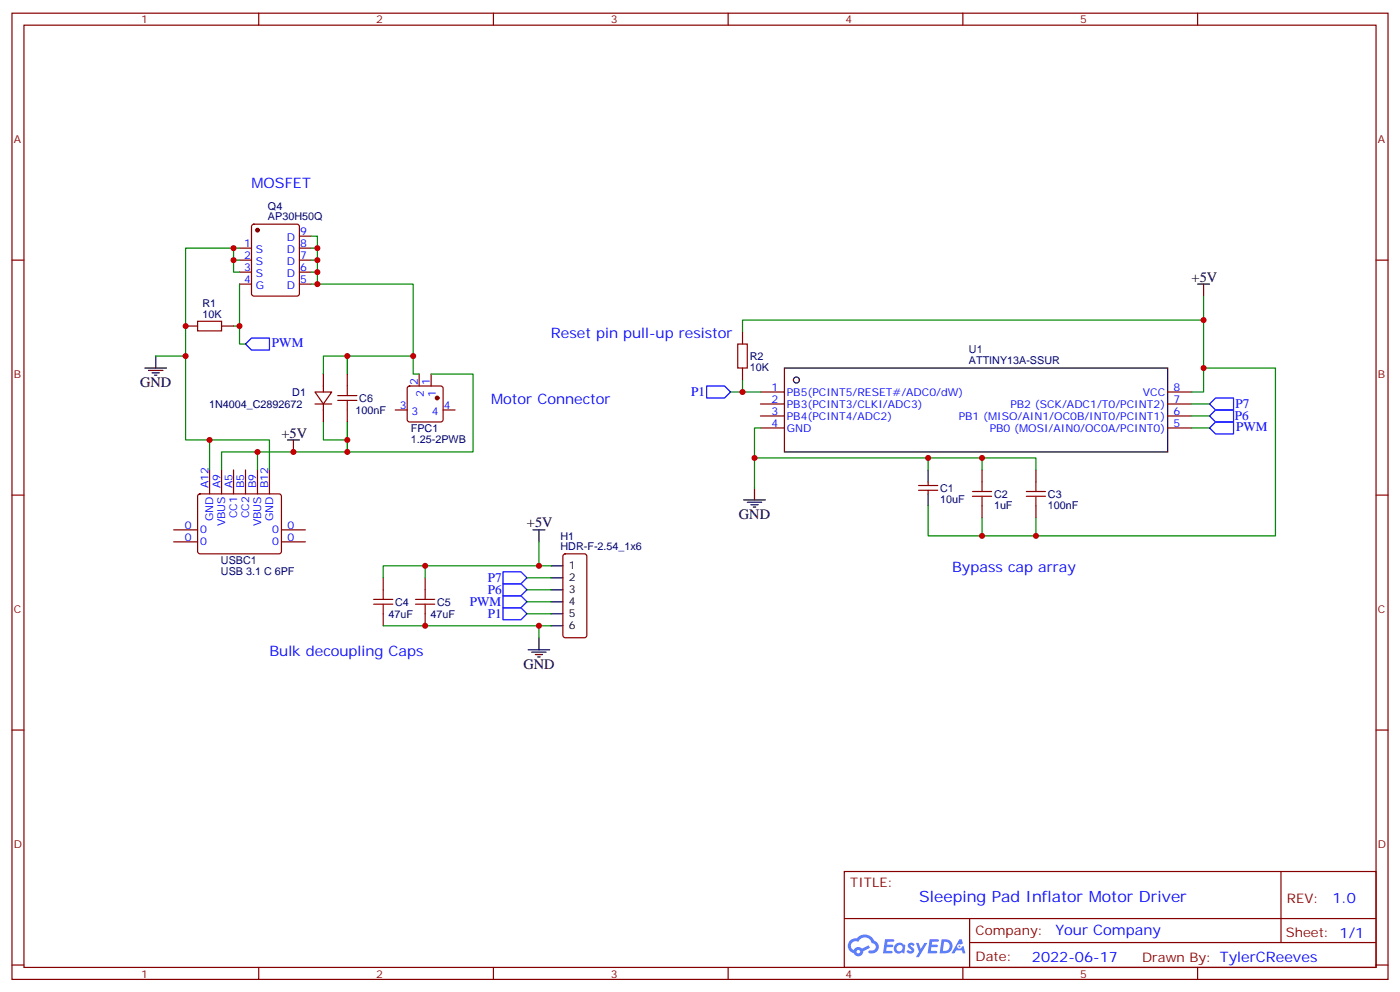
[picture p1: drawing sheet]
<svg xmlns="http://www.w3.org/2000/svg" width="412mm" height="292mm" viewBox="0 0 412 292" stroke-linecap="round" stroke-linejoin="round" font-family="sans-serif">
<g fill="none" stroke="#870000" stroke-width=".35">
<path d="M3.5 3.9h405.4v284.3h-405.4zM7.1 7.4h398.2v277.3h-398.2zM76.2 3.9v3.5M145.3 3.9v3.5M214.5 3.9v3.5M283.6 3.9v3.5M352.8 3.9v3.5M3.5 76.6h3.6M405.3 76.6h3.6M3.5 145.7h3.6M405.3 145.7h3.6M3.5 214.8h3.6"/>
<path d="M405.3 214.8h3.6M248.7 256.5h156.6v28.2h-156.6zM377.3 256.5v20.9M248.7 270.3h156.5M285.6 277.4h119.6M285.6 270.3v14.1M3.5 284h3.6M76.2 284.7v3.5M145.3 284.7v3.5M214.5 284.7v3.5M283.6 284.7v3.5M352.8 284.7v3.5"/>
<path d="M405.3 284h3.6"/>
</g>
<g fill="#5487ff">
<path d="M267.7 277.6a1.22 1.22 0 0 1 1.7 .3l-.4 .6a.47 .47 0 0 0-.3-.4 .47 .47 0 0 0-.5 .2l.1 .2a1.14 1.14 0 0 1 .8 1.8 1.14 1.14 0 0 1-1.9-.1l-.2-.1 .5-.6 .7 .4a.29 .29 0 0 0 .3-.2 .29 .29 0 0 0-.2-.3 1.04 1.04 0 0 1-.6-1.8z"/>
<path d="M260.7 276.4h2.4l.3 .2-.2 .5h-1.8l-.1 .9h1.5l.3 .4-.3 .3h-1.6l-.2 1.1 1.7 .1 .2 .3-.2 .3-2.6 .1z"/>
<path d="M273.8 276.4h2.4l.3 .2-.1 .5h-1.8l-.2 .9h1.6l.3 .4-.4 .3h-1.6l-.1 1.1 1.7 .1 .2 .3-.2 .3h-2.6z"/>
<path d="M282.6 276.4h.7l.3 1.3-.6 .3a.69 .69 0 0 0-1 .2 .69 .69 0 0 0 .4 1 .69 .69 0 0 0 .9-.6l.5-.3 .6 2.2h-.8l-.2-.8h-1.8l-.5 .8h-.8z"/>
<path d="M269.8 277.5h.8l.6 1.8 1.1-1.8h.9l-2.6 4.2h-.8l.9-1.6z"/>
<path d="M277.4 276.4l-.6 4.2h1.3a2.11 2.11 0 0 0 2.5-2.2 2.11 2.11 0 0 0-2.5-2zM278.1 277.1a1.39 1.39 0 0 1 1.7 1.5 1.39 1.39 0 0 1-1.8 1.2h-.3z"/>
<path d="M263.7 278a1.54 1.54 0 0 0-.1 2.2 1.54 1.54 0 0 0 2.2 .1l.6 .3 .3-2.3-.2-.3h-.4a1.49 1.49 0 0 0-2.4 0zM264 279a.94 .94 0 0 1 1.8 0 .94 .94 0 0 1-1.8 0z"/>
<path d="M250.4 276.8a2.18 2.18 0 0 0 1.1 3.7 1.44 1.44 0 0 0 1.6 .9 1.44 1.44 0 0 0 1.2-1.5l2-1-.5-.7-1.9 1a1.47 1.47 0 0 0-2.4 .4 1.39 1.39 0 0 1-.7-1.9 1.39 1.39 0 0 1 2-.5 2.12 2.12 0 0 1 2.2-1.3 2.12 2.12 0 0 1 1.9 1.7 1.14 1.14 0 0 1 1.1 1.4 1.14 1.14 0 0 1-1.7 .7 .43 .43 0 0 0-.5 .4 .43 .43 0 0 0 .4 .5 1.98 1.98 0 0 0 2.5-1.3 1.98 1.98 0 0 0-1.2-2.5 3.1 3.1 0 0 0-5.3-.7l-.9 .1zM252.3 280.1a.55 .55 0 0 1 1.1 0 .55 .55 0 0 1-1.1 0z"/>
<circle cx="282.6" cy="278.5" r=".26"/>
</g>
<g fill="none" stroke="#870000" stroke-width=".35">
<path d="M70.6 73h3.5M70.6 76.6h3.5M74.3 66.2l.5-.2h12.7l.6 .4 .1 20-.5 .7h-12.9l-.7-.4v-20zM88.2 73h3.5M88.2 76.6h3.5M88.2 69.5h3.5M54.7 96h3.5M65.3 96h3.5M70.6 80.1h3.5M70.6 83.6h3.5M88.2 80.1h3.5M88.2 83.6h3.5"/>
<path d="M218.7 97.7v3.5M92.8 115.4h4.9l-2.5 3.5zM92.8 118.9h4.9M95.2 110.1v5.3M95.2 118.9v5.3M102.3 110.1v3.5M120.2 113.8l.4-.2h9.2l.5 .2 .2 .5v9.2l-.2 .5-.5 .2h-9.2l-.4-.3-.3-.4v-9.2zM123.5 110.1v3.5M127 110.1v3.5M218.7 108.3v3.5M224 118.9h7.1M224 115.4h7.1"/>
<path d="M344 118.9h7M344 115.4h7M61.7 138.3v7M65.3 138.3v7M68.8 138.3v7M72.3 138.3v7M75.8 138.3v7M79.4 138.3v7M102.3 120.6v3.6M116.4 120.6h3.5M130.5 120.6h3.6M224 122.4h7.1"/>
<path d="M224 125.9h7.1M289.3 138.3v3.5M305.2 138.3v3.5M344 122.4h7M344 125.9h7M51.2 155.9h7M51.2 159.5h7M58.4 145.6l.5-.3h23.3l.5 .3 .2 .4-.1 16.6-.6 .4-23.6-.1-.4-.6v-16.3zM82.9 155.9h7.1M82.9 159.5h7.1M270.6 144.3h5.6M270.6 142.9h5.6"/>
<path d="M273.4 141.8v1.1M273.4 144.3v1M289.3 148.9v3.5M305.2 148.9v3.5M112.9 170v3.6M125.2 170v3.6M166 163.2l.5-.2h5.7l.6 .4 .1 23.6-.5 .6-5.9 .1-.6-.5-.1-23.5zM112.9 180.6v3.5M125.2 180.6v3.5"/>
</g>
<g fill="#870000" stroke="#870000" stroke-width=".35">
<circle cx="128.8" cy="117.1" r=".53"/>
<circle cx="75.8" cy="67.7" r=".53"/>
</g>
<g fill="none" stroke="#000" stroke-width=".35">
<path d="M352.8 83.6h3.5M354.5 83.6v3.5M42.7 108.3h6.3M43.7 109h4.3M44.8 109.7h2.1M45.5 110.4h.7M45.9 104.8v3.5M231.1 108.3h112.9v24.7h-112.9zM84.7 129.5h3.5M86.4 129.5v3.5M273.4 138.3v3.5M157 155.9h3.5"/>
<path d="M158.7 155.9v3.6M219.1 147.1h6.3M220.1 147.8h4.3M221.2 148.5h2.1M221.9 149.2h.7M222.2 143.6v3.5M273.4 145.3v3.6M162.3 166.5h3.5M162.3 170h3.5M162.3 173.6h3.5M162.3 177.1h3.5M155.6 191.2h6.3"/>
<path d="M156.6 191.9h4.3M157.7 192.6h2.1M158.4 193.3h.7M158.7 187.7v3.5M162.3 180.6h3.5M162.3 184.1h3.5"/>
<circle cx="234.6" cy="111.8" r=".88"/>
</g>
<path d="M72.3 101.2l1.8-1.7h5.3v3.5h-5.3zM208.1 113.6h5.3l1.8 1.8-1.8 1.7h-5.3zM356.3 118.9l1.8-1.8h5.3v3.5h-5.3zM358.1 124.2h5.3v3.5h-5.3l-1.8-1.8zM358.1 120.6h5.3v3.6h-5.3l-1.8-1.8zM148.2 178.9h5.3l1.7 1.7-1.7 1.8h-5.3zM148.2 175.3h5.3l1.7 1.8-1.7 1.8h-5.3zM148.2 171.8h5.3l1.7 1.8-1.7 1.7h-5.3zM148.2 168.3h5.3l1.7 1.7-1.7 1.8h-5.3z" fill="none" stroke="#00f" stroke-width=".35"/>
<g fill="none" stroke="#008700" stroke-width=".35">
<path d="M68.8 73h-14.1v56.5h7M68.8 76.6h1.8M70.6 73h-1.8v7.1h1.8M91.7 69.5h1.8v14.1h-1.8M91.7 76.6h1.8M91.7 73h1.8M70.6 83.6v12.4h-1.8M70.6 96v5.2h1.7M91.7 80.1h1.8M93.5 83.6h28.2v21.2h-26.5v5.3M354.5 87.1v28.3h-3.5M354.5 94.2h-135.8v3.5"/>
<path d="M45.9 104.8h8.8M102.3 104.8v5.3M121.7 104.8v5.3h1.8M127 110.1h12.3v22.9h-37M215.2 115.4h8.8M218.7 111.8v3.6M351 118.9h5.3M354.5 108.3h21.2v49.4h-102.3v-8.8M61.7 138.3v-8.8h17.7v8.8M65.3 138.3v-5.3h10.5v5.3M95.2 124.2v5.3h7.1v3.5h-26.5M102.3 124.2v5.3"/>
<path d="M222.2 134.8h83v3.5M224 125.9h-1.8v17.7M273.4 134.8v3.5M289.3 134.8v3.5M351 122.4h5.3M351 125.9h5.3M158.7 159.5v7h3.6M289.3 152.4v5.3M305.2 152.4v5.3M125.2 166.5v3.5M155.2 177.1h7.1M155.2 173.6h7.1"/>
<path d="M155.2 170h7.1M158.7 166.5h-45.8v3.5M112.9 184.1h45.8M155.2 180.6h7.1M162.3 184.1h-3.6v3.6"/>
</g>
<g fill="none" stroke="#a10000" stroke-width=".35">
<path d="M58.2 94.5h7.1v2.9h-7.1zM99.5 117.8h5.6M99.5 116.4h5.6M102.3 113.6v2.8M102.3 117.8v2.8M217.3 101.2h2.8v7.1h-2.8zM286.5 146h5.6M286.5 144.6h5.6M289.3 141.8v2.8M289.3 146v2.9M302.3 146h5.7M302.3 144.6h5.7"/>
<path d="M305.2 141.8v2.8M305.2 146v2.9M110.1 177.8h5.6M110.1 176.4h5.6M112.9 173.6v2.8M112.9 177.8v2.8M122.4 177.8h5.7M122.4 176.4h5.7M125.2 173.6v2.8M125.2 177.8v2.8"/>
</g>
<g fill="#c00">
<circle cx="68.8" cy="76.6" r=".88"/>
<circle cx="93.5" cy="80.1" r=".88"/>
<circle cx="93.5" cy="76.6" r=".88"/>
<circle cx="93.5" cy="73" r=".88"/>
<circle cx="93.5" cy="83.6" r=".88"/>
<circle cx="75.8" cy="133" r=".88"/>
<circle cx="68.8" cy="73" r=".88"/>
<circle cx="61.7" cy="129.5" r=".88"/>
<circle cx="54.7" cy="104.8" r=".88"/>
<circle cx="70.6" cy="96" r=".88"/>
<circle cx="218.7" cy="115.4" r=".88"/>
<circle cx="354.5" cy="94.2" r=".88"/>
<circle cx="222.3" cy="134.8" r=".88"/>
<circle cx="273.4" cy="134.8" r=".88"/>
<circle cx="289.3" cy="134.8" r=".88"/>
<circle cx="354.5" cy="108.3" r=".88"/>
<circle cx="289.3" cy="157.7" r=".88"/>
<circle cx="305.2" cy="157.7" r=".88"/>
<circle cx="158.8" cy="184.1" r=".88"/>
<circle cx="158.8" cy="166.5" r=".88"/>
<circle cx="125.2" cy="184.1" r=".88"/>
<circle cx="125.2" cy="166.5" r=".88"/>
<circle cx="54.7" cy="96" r=".88"/>
<circle cx="86.4" cy="133" r=".88"/>
<circle cx="102.3" cy="104.8" r=".88"/>
<circle cx="102.3" cy="129.5" r=".88"/>
<circle cx="121.7" cy="104.8" r=".88"/>
<circle cx="102.3" cy="133" r=".88"/>
</g>
<text font-size="4.6" fill="#00f" x="270.8" y="265.5">Sleeping Pad Inflator Motor Driver</text>
<g font-size="4.2" fill="#00f">
<text x="74.1" y="55.4">MOSFET</text>
<text x="162.3" y="99.5">Reset pin pull-up resistor</text>
<text x="144.6" y="118.9">Motor Connector</text>
<text x="280.5" y="168.3">Bypass cap array</text>
<text x="79.4" y="193">Bulk decoupling Caps</text>
<text x="392.5" y="265.7">1.0</text>
<text x="310.9" y="275.3">Your Company</text>
<text x="304" y="283.1">2022-06-17</text>
</g>
<g font-size="4.2">
<text x="351" y="82.9">+5V</text>
<text x="41.3" y="113.9">GND</text>
<text x="82.9" y="128.8">+5V</text>
<text x="155.2" y="155.2">+5V</text>
<text x="217.7" y="152.8">GND</text>
<text x="154.2" y="196.8">GND</text>
</g>
<g font-size="3.9" fill="#00f">
<text x="80.1" y="102.1">PWM</text>
<text x="203.6" y="116.7">P1</text>
<text x="363.8" y="123.7">P6</text>
<text x="363.9" y="120.2">P7</text>
<text x="364.1" y="126.8">PWM</text>
<text x="143.7" y="171.3">P7</text>
<text x="138.4" y="178.4">PWM</text>
<text x="143.7" y="174.9">P6</text>
<text x="143.7" y="181.9">P1</text>
</g>
<g font-size="3.9" fill="#800">
<text x="250.5" y="261.1">TITLE:</text>
<text x="379.1" y="265.7">REV:</text>
<text x="287.4" y="275.3">Company:</text>
<text x="378.7" y="275.9">Sheet: 1/1</text>
<text x="287.4" y="282.9">Date:</text>
<text x="336.4" y="283">Drawn By: TylerCReeves</text>
</g>
<g font-size="3.2" fill="#800">
<text x="41.6" y="6.9">1</text>
<text x="110.8" y="6.9">2</text>
<text x="179.9" y="6.9">3</text>
<text x="249.1" y="6.9">4</text>
<text x="318.2" y="6.9">5</text>
<text x="4.1" y="42">A</text>
<text x="405.9" y="42">A</text>
<text x="4.1" y="111.1">B</text>
<text x="405.9" y="111.1">B</text>
<text x="4.1" y="180.3">C</text>
<text x="405.9" y="180.3">C</text>
<text x="4.1" y="249.4">D</text>
<text x="405.9" y="249.4">D</text>
<text x="41.6" y="287.7">1</text>
<text x="110.8" y="287.7">2</text>
<text x="179.9" y="287.7">3</text>
<text x="249.1" y="287.7">4</text>
<text x="318.2" y="287.7">5</text>
</g>
<g font-size="3.2" fill="#000080">
<text x="78.9" y="64.9">AP30H50Q</text>
<text x="78.9" y="61.8">Q4</text>
<text x="59.6" y="93.5">10K</text>
<text x="59.6" y="90.4">R1</text>
<text x="220.8" y="106">R2</text>
<text x="285.4" y="107.2">ATTINY13A-SSUR</text>
<text x="285.4" y="104">U1</text>
<text x="220.8" y="109.1">10K</text>
<text x="86.1" y="116.5">D1</text>
<text x="105.8" y="118.4">C6</text>
<text x="61.6" y="120">1N4004_C2892672</text>
<text x="104.7" y="121.8">100nF</text>
<text x="121" y="130.3">1.25-2PWB</text>
<text x="121" y="127.2">FPC1</text>
<text x="276.9" y="147.9">10uF</text>
<text x="276.9" y="144.7">C1</text>
<text x="292.8" y="149.7">1uF</text>
<text x="292.8" y="146.5">C2</text>
<text x="308.7" y="149.6">100nF</text>
<text x="308.7" y="146.6">C3</text>
<text x="165.1" y="161.9">HDR-F-2.54_1x6</text>
<text x="165.1" y="158.9">H1</text>
<text x="65.1" y="166.1">USBC1</text>
<text x="65.1" y="169.3">USB 3.1 C 6PF</text>
<text x="116.4" y="178.3">C4</text>
<text x="128.8" y="178.3">C5</text>
<text x="114.4" y="181.8">47uF</text>
<text x="126.8" y="181.8">47uF</text>
</g>
<g font-size="3.2" fill="#00f">
<text x="84.4" y="70.9">D</text>
<text x="88.4" y="69.1">9</text>
<text x="71.9" y="72.7">1</text>
<text x="71.9" y="76.2">2</text>
<text x="75.4" y="74.4">S</text>
<text x="75.4" y="78">S</text>
<text x="84.4" y="78">D</text>
<text x="84.4" y="74.4">D</text>
<text x="88.4" y="76.2">7</text>
<text x="88.4" y="72.7">8</text>
<text x="71.9" y="79.7">3</text>
<text x="71.9" y="83.3">4</text>
<text x="75.4" y="81.5">S</text>
<text x="84.4" y="81.5">D</text>
<text x="88.4" y="83.3">5</text>
<text x="88.4" y="79.7">6</text>
<text x="75.4" y="85">G</text>
<text x="84.4" y="85">D</text>
<text x="123.1" y="113.4" transform="rotate(-90 123.1 113.4)">2</text>
<text x="126.6" y="113.4" transform="rotate(-90 126.6 113.4)">1</text>
<text x="124.9" y="116.9" transform="rotate(-90 124.9 116.9)">2</text>
<text x="128.4" y="116.9" transform="rotate(-90 128.4 116.9)">1</text>
<text x="227.3" y="115">1</text>
<text x="227.3" y="118.5">2</text>
<text x="231.8" y="116.4">PB5(PCINT5/RESET#/ADC0/dW)</text>
<text x="231.8" y="119.9">PB3(PCINT3/CLKI/ADC3)</text>
<text x="297.6" y="119.9">PB2 (SCK/ADC1/T0/PCINT2)</text>
<text x="336.7" y="116.4">VCC</text>
<text x="345.7" y="118.5">7</text>
<text x="345.7" y="115">8</text>
<text x="117.8" y="120.3">3</text>
<text x="121.2" y="122.1">3</text>
<text x="127.2" y="122.1">4</text>
<text x="130.7" y="120.3">4</text>
<text x="227.3" y="122.1">3</text>
<text x="227.3" y="125.6">4</text>
<text x="231.8" y="123.5">PB4(PCINT4/ADC2)</text>
<text x="282.4" y="123.5">PB1 (MISO/AIN1/OC0B/INT0/PCINT1)</text>
<text x="345.7" y="125.6">5</text>
<text x="345.7" y="122.1">6</text>
<text x="231.8" y="127">GND</text>
<text x="291.5" y="127">PB0 (MOSI/AIN0/OC0A/PCINT0)</text>
<text x="61.4" y="143.6" transform="rotate(-90 61.4 143.6)">A12</text>
<text x="64.9" y="143.6" transform="rotate(-90 64.9 143.6)">A9</text>
<text x="68.4" y="143.6" transform="rotate(-90 68.4 143.6)">A5</text>
<text x="72" y="143.6" transform="rotate(-90 72 143.6)">B5</text>
<text x="75.5" y="143.6" transform="rotate(-90 75.5 143.6)">B9</text>
<text x="79" y="143.6" transform="rotate(-90 79 143.6)">B12</text>
<text x="54.4" y="155.6">0</text>
<text x="62.8" y="153.3" transform="rotate(-90 62.8 153.3)">GND</text>
<text x="66.3" y="154.9" transform="rotate(-90 66.3 154.9)">VBUS</text>
<text x="69.8" y="152.5" transform="rotate(-90 69.8 152.5)">CC1</text>
<text x="73.4" y="152.5" transform="rotate(-90 73.4 152.5)">CC2</text>
<text x="76.9" y="154.9" transform="rotate(-90 76.9 154.9)">VBUS</text>
<text x="80.4" y="153.3" transform="rotate(-90 80.4 153.3)">GND</text>
<text x="84.7" y="155.6">0</text>
<text x="54.4" y="159.1">0</text>
<text x="58.9" y="157">0</text>
<text x="58.9" y="160.5">0</text>
<text x="80.2" y="160.5">0</text>
<text x="80.2" y="157">0</text>
<text x="84.7" y="159.1">0</text>
</g>
<g font-size="3.2">
<text x="167.6" y="167.6">1</text>
<text x="167.6" y="171.1">2</text>
<text x="167.6" y="174.6">3</text>
<text x="167.6" y="178.2">4</text>
<text x="167.6" y="181.7">5</text>
<text x="167.6" y="185.2">6</text>
</g>
</svg>
